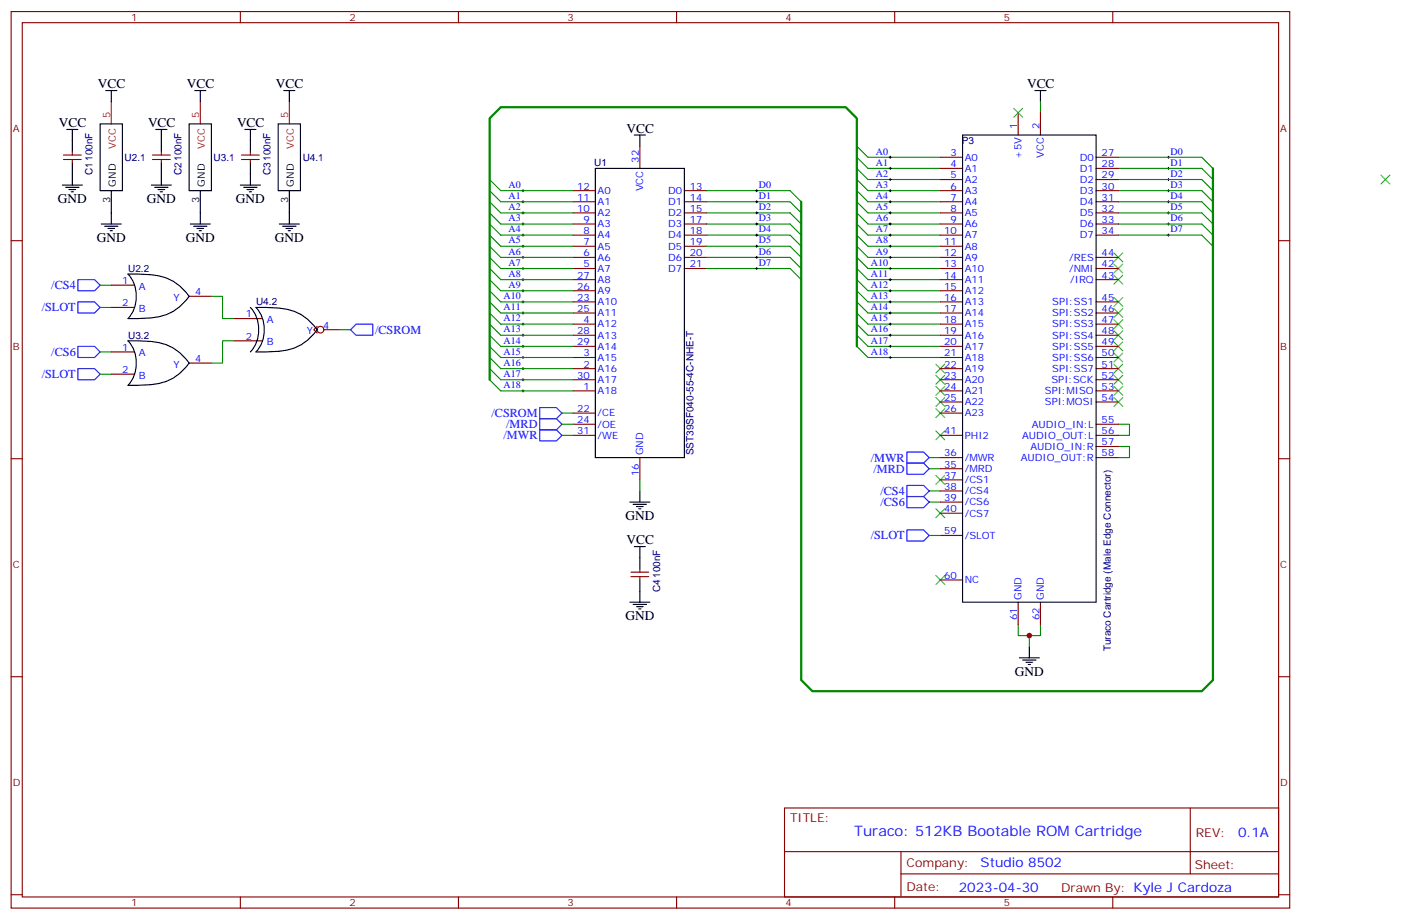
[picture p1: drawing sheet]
<svg xmlns="http://www.w3.org/2000/svg" width="444mm" height="292mm" viewBox="0 0 444 292" stroke-linecap="round" stroke-linejoin="round" font-family="sans-serif">
<g fill="none" stroke="#870000" stroke-width=".35">
<path d="M3.5 3.7h405.4v284.3h-405.4zM7.1 7.2h398.2v277.3h-398.2zM76.2 3.7v3.5M145.3 3.7v3.5M214.5 3.7v3.5M283.6 3.7v3.5M352.8 3.7v3.5M322.8 35.8v7M329.8 35.8v7M20.1 50.6h5.7M20.1 49.2h5.7M22.9 48.1v1.1"/>
<path d="M22.9 50.6v1M48.3 50.6h5.7M48.3 49.2h5.7M51.2 48.1v1.1M51.2 50.6v1M76.6 50.6h5.6M76.6 49.2h5.6M79.4 48.1v1.1M79.4 50.6v1M202.8 46.4v7M298.1 56.9h7.1M298.1 53.4h7.1"/>
<path d="M298.1 49.9h7.1M347.5 56.9h7M347.5 53.4h7M347.5 49.9h7M3.5 76.3h3.6M181.7 78.1h7M181.7 74.6h7M181.7 71h7M181.7 67.5h7M181.7 64h7M181.7 60.5h7M217 78.1h7"/>
<path d="M217 74.6h7M217 71h7M217 67.5h7M217 64h7M217 60.5h7M298.1 78.1h7.1M298.1 74.6h7.1M298.1 71h7.1M298.1 67.5h7.1M298.1 64h7.1M298.1 60.5h7.1M347.5 74.6h7"/>
<path d="M347.5 71h7M347.5 67.5h7M347.5 64h7M347.5 60.5h7M405.3 76.3h3.6M35.3 90.5h7.4M35.3 97.5h7.4M60 94h7M181.7 85.2h7M181.7 81.6h7M181.7 95.7h7M181.7 99.3h7"/>
<path d="M181.7 92.2h7M181.7 88.7h7M217 85.2h7M217 81.6h7M298.1 85.2h7.1M298.1 81.6h7.1M298.1 95.7h7.1M298.1 99.3h7.1M298.1 92.2h7.1M298.1 88.7h7.1M347.5 85.2h7M347.5 81.6h7"/>
<path d="M347.5 95.7h7M347.5 99.3h7M347.5 88.7h7M35.3 111.6h7.4M35.3 118.7h7.4M60 115.1h7M74.1 101h9.2M74.1 108.1h9.2M100.5 103.5l-1 1.1 1 1M102.7 104.6h4.9M181.7 116.9h7M181.7 113.4h7"/>
<path d="M181.7 102.8h7M181.7 106.3h7M181.7 109.9h7M298.1 116.9h7.1M298.1 113.4h7.1M298.1 102.8h7.1M298.1 106.3h7.1M298.1 109.9h7.1M347.5 116.9h7M347.5 113.4h7M347.5 102.8h7M347.5 106.3h7"/>
<path d="M347.5 109.9h7M181.7 124h7M181.7 131h7M181.7 134.5h7M181.7 120.4h7M181.7 138.1h7M298.1 124h7.1M298.1 131h7.1M298.1 120.4h7.1M298.1 138.1h7.1M298.1 127.5h7.1M347.5 124h7"/>
<path d="M347.5 134.5h7M347.5 120.4h7M347.5 138.1h7M347.5 127.5h7M3.5 145.5h3.6M202.8 145.1v7.1M298.1 145.1h7.1M298.1 159.2h7.1M298.1 155.7h7.1M298.1 152.2h7.1M298.1 148.7h7.1M347.5 145.1h7"/>
<path d="M347.5 141.6h7M405.3 145.5h3.6M298.1 169.8h7.1M298.1 162.8h7.1M200 182.9h5.7M200 181.5h5.7M202.8 180.4v1.1M202.8 182.9v1M298.1 183.9h7.1M322.8 191v7M329.8 191v7M3.5 214.6h3.6"/>
<path d="M405.3 214.6h3.6M248.7 256.3h156.6v28.2h-156.6zM377.3 256.3v20.9M248.7 270.1h156.5M285.6 277.2h119.6M285.6 270.1v14.1M3.5 283.8h3.6M76.2 284.5v3.5M145.3 284.5v3.5M214.5 284.5v3.5M283.6 284.5v3.5M352.8 284.5v3.5"/>
<path d="M405.3 283.8h3.6"/>
<circle cx="101.6" cy="104.6" r="1.06"/>
</g>
<g fill="none" stroke="#000" stroke-width=".32">
<path d="M281.9 56.9h.7M281.9 53.4h.7M281.9 49.9h.7M282.2 49.5v.7M282.2 53.1v.7M282.2 56.6v.7M370.1 56.9h.7M370.1 53.4h.7M370.1 49.9h.7M370.4 49.5v.7M370.4 53.1v.7M370.4 56.6v.7"/>
<path d="M165.5 74.6h.7M165.5 71h.7M165.5 67.5h.7M165.5 64h.7M165.5 60.5h.7M165.5 78.1h.7M165.8 60.1v.7M165.8 63.6v.7M165.8 67.2v.7M165.8 70.7v.7M165.8 74.2v.7M165.8 77.8v.7"/>
<path d="M239.5 74.6h.7M239.5 71h.7M239.5 67.5h.7M239.5 64h.7M239.5 60.5h.7M239.5 78.1h.7M239.9 60.1v.7M239.9 63.6v.7M239.9 67.2v.7M239.9 70.7v.7M239.9 74.2v.7M239.9 77.8v.7"/>
<path d="M281.9 74.6h.7M281.9 71h.7M281.9 67.5h.7M281.9 64h.7M281.9 60.5h.7M281.9 78.1h.7M282.2 60.1v.7M282.2 63.6v.7M282.2 67.2v.7M282.2 70.7v.7M282.2 74.2v.7M282.2 77.8v.7"/>
<path d="M370.1 74.6h.7M370.1 71h.7M370.1 67.5h.7M370.1 64h.7M370.1 60.5h.7M370.4 60.1v.7M370.4 63.6v.7M370.4 67.2v.7M370.4 70.7v.7M370.4 74.2v.7M165.5 81.6h.7M165.5 85.2h.7"/>
<path d="M165.5 88.7h.7M165.5 92.2h.7M165.5 95.7h.7M165.5 99.3h.7M165.8 81.3v.7M165.8 84.8v.7M165.8 88.3v.7M165.8 91.9v.7M165.8 95.4v.7M165.8 98.9v.7M239.5 81.6h.7M239.5 85.2h.7"/>
<path d="M239.9 81.3v.7M239.9 84.8v.7M281.9 81.6h.7M281.9 85.2h.7M281.9 88.7h.7M281.9 92.2h.7M281.9 95.7h.7M281.9 99.3h.7M282.2 81.3v.7M282.2 84.8v.7M282.2 88.3v.7M282.2 91.9v.7"/>
<path d="M282.2 95.4v.7M282.2 98.9v.7M165.5 102.8h.7M165.5 106.3h.7M165.5 109.9h.7M165.5 113.4h.7M165.5 116.9h.7M165.8 102.4v.8M165.8 106v.7M165.8 109.5v.7M165.8 113v.7M165.8 116.6v.7"/>
<path d="M281.9 102.8h.7M281.9 106.3h.7M281.9 109.9h.7M281.9 113.4h.7M282.2 102.4v.8M282.2 106v.7M282.2 109.5v.7M282.2 113v.7M165.5 124h.7M165.5 120.4h.7M165.8 120.1v.7M165.8 123.6v.7"/>
</g>
<g fill="none" stroke="#008700" stroke-width=".35">
<path d="M329.8 32.2v3.6M155.2 56.9l3.5 3.6h23M271.6 46.4l3.6 3.5h22.9M271.6 49.9l3.6 3.5h22.9M271.6 53.4l3.6 3.5h22.9M271.6 56.9l3.6 3.6h22.9M354.5 49.9h26.5l3.5 3.5M354.5 53.4h26.5l3.5 3.5M354.5 56.9h26.5l3.5 3.6M155.2 71l3.5 3.6h23M155.2 67.5l3.5 3.5h23M155.2 64l3.5 3.5h23"/>
<path d="M155.2 60.5l3.5 3.5h23M155.2 78.1l3.5 3.5h23M155.2 74.6l3.5 3.5h23M224 60.5h26.5l3.5 3.5M224 74.6h26.5l3.5 3.5M224 71h26.5l3.5 3.6M224 67.5h26.5l3.5 3.5M224 64h26.5l3.5 3.5M224 78.1h26.5l3.5 3.5M271.6 71l3.6 3.6h22.9M271.6 67.5l3.6 3.5h22.9M271.6 64l3.6 3.5h22.9"/>
<path d="M271.6 60.5l3.6 3.5h22.9M271.6 78.1l3.6 3.5h22.9M271.6 74.6l3.6 3.5h22.9M354.5 60.5h26.5l3.5 3.5M354.5 74.6h26.5l3.5 3.5M354.5 71h26.5l3.5 3.6M354.5 67.5h26.5l3.5 3.5M354.5 64h26.5l3.5 3.5M31.7 90.5h3.6M31.7 97.5h3.6M67 94h3.6v7h3.5M155.2 88.7l3.5 3.5h23"/>
<path d="M155.2 92.2l3.5 3.5h23M155.2 95.7l3.5 3.6h23M155.2 99.3l3.5 3.5h23M155.2 85.2l3.5 3.5h23M155.2 81.6l3.5 3.6h23M224 85.2h26.5l3.5 3.5M224 81.6h26.5l3.5 3.6M271.6 88.7l3.6 3.5h22.9M271.6 92.2l3.6 3.5h22.9M271.6 95.7l3.6 3.6h22.9M271.6 99.3l3.6 3.5h22.9M271.6 85.2l3.6 3.5h22.9"/>
<path d="M271.6 81.6l3.6 3.6h22.9M31.7 111.6h3.6M31.7 118.7h3.6M74.1 108.1h-3.5v7h-3.6M107.6 104.6h3.5M155.2 109.9l3.5 3.5h23M155.2 106.3l3.5 3.6h23M155.2 102.8l3.5 3.5h23M155.2 113.4l3.5 3.5h23M155.2 116.9l3.5 3.5h23M271.6 109.9l3.6 3.5h22.9M271.6 106.3l3.6 3.6h22.9"/>
<path d="M271.6 102.8l3.6 3.5h22.9M155.2 120.4l3.5 3.6h23M178.2 131h3.5M178.2 138.1h3.5M178.2 134.5h3.5M354.5 134.5h3.6v3.6h-3.6M202.8 152.2v3.5M294.6 159.2h3.5M294.6 155.7h3.5M294.6 148.7h3.5M294.6 145.1h3.5M354.5 141.6h3.6v3.5h-3.6"/>
<path d="M294.6 169.8h3.5M322.8 198v3.6h3.5v3.5M329.8 198v3.6h-3.5"/>
</g>
<g fill="none" stroke="#00f" stroke-width=".35">
<path d="M24.7 88.7h5.3l1.7 1.8-1.7 1.7h-5.3zM24.7 95.7h5.3l1.7 1.8-1.7 1.8h-5.3zM24.7 109.9h5.3l1.7 1.7-1.7 1.8h-5.3zM24.7 116.9h5.3l1.7 1.8-1.7 1.7h-5.3zM111.1 104.6l1.8-1.8h5.3v3.5h-5.3zM171.1 129.3h5.3l1.8 1.7-1.8 1.8h-5.3zM171.1 136.3h5.3l1.8 1.8-1.8 1.7h-5.3zM171.1 132.8h5.3l1.8 1.7-1.8 1.8h-5.3zM287.5 143.4h5.3l1.8 1.7-1.8 1.8h-5.3zM287.5 146.9h5.3l1.8 1.8-1.8 1.7h-5.3zM287.5 154h5.3l1.8 1.7-1.8 1.8h-5.3zM287.5 157.5h5.3l1.8 1.7-1.8 1.8h-5.3z"/>
<path d="M287.5 168.1h5.3l1.8 1.7-1.8 1.8h-5.3z"/>
</g>
<g fill="none" stroke="#3c3" stroke-width=".35">
<path d="M321.4 34.4l2.8 2.8M324.2 34.4l-2.8 2.8M437.8 55.5l2.8 2.8M440.6 55.5l-2.8 2.8M353.1 97.9l2.9 2.8M353.1 94.3l2.9 2.9M353.1 87.3l2.9 2.8M353.1 83.7l2.9 2.9M353.1 80.2l2.9 2.8M356 97.9l-2.9 2.8M356 94.3l-2.9 2.9M356 87.3l-2.9 2.8"/>
<path d="M356 83.7l-2.9 2.9M356 80.2l-2.9 2.8M296.7 115.5l2.8 2.8M296.7 119l2.8 2.8M299.5 115.5l-2.8 2.8M299.5 119l-2.8 2.8M353.1 119l2.9 2.8M353.1 115.5l2.9 2.8M353.1 112l2.9 2.8M353.1 108.4l2.9 2.9M353.1 104.9l2.9 2.8M353.1 101.4l2.9 2.8"/>
<path d="M356 119l-2.9 2.8M356 115.5l-2.9 2.8M356 112l-2.9 2.8M356 108.4l-2.9 2.9M356 104.9l-2.9 2.8M356 101.4l-2.9 2.8M296.7 122.6l2.8 2.8M296.7 126.1l2.8 2.8M296.7 129.6l2.8 2.8M296.7 136.7l2.8 2.8M299.5 136.7l-2.8 2.8M299.5 122.6l-2.8 2.8"/>
<path d="M299.5 126.1l-2.8 2.8M299.5 129.6l-2.8 2.8M353.1 122.6l2.9 2.8M353.1 126.1l2.9 2.8M356 126.1l-2.9 2.8M356 122.6l-2.9 2.8M296.7 150.8l2.8 2.8M299.5 150.8l-2.8 2.8M296.7 161.4l2.8 2.8M299.5 161.4l-2.8 2.8M296.7 182.5l2.8 2.8M299.5 182.5l-2.8 2.8"/>
</g>
<g fill="none" stroke="#000" stroke-width=".35">
<path d="M31.7 39.3h7.1v21.2h-7.1zM33.5 28.7h3.5M35.3 28.7v3.5M60 39.3h7v21.2h-7zM61.7 28.7h3.6M63.5 28.7v3.5M88.2 39.3h7v21.2h-7zM90 28.7h3.5M91.7 28.7v3.5M328.1 28.7h3.5M329.8 28.7v3.5M19.8 58.7h6.3"/>
<path d="M20.8 59.4h4.2M21.2 41.1h3.5M22.9 41.1v7M22.9 51.6v7.1M48 58.7h6.3M49 59.4h4.3M49.4 41.1h3.5M51.2 41.1v7M51.2 51.6v7.1M76.2 58.7h6.3M77.3 59.4h4.2M77.6 41.1h3.5"/>
<path d="M79.4 41.1v7M79.4 51.6v7.1M188.7 53.4h28.3v91.7h-28.3zM201.1 42.8h3.5M202.8 42.8v3.6M305.2 42.8h42.3v148.2h-42.3zM21.9 60.1h2.1M22.6 60.8h.7M32.1 71h6.4M33.2 71.8h4.2M34.2 72.5h2.1M34.9 73.2h.7"/>
<path d="M35.3 60.5v10.5M50.1 60.1h2.1M50.8 60.8h.7M60.3 71h6.4M61.4 71.8h4.2M62.4 72.5h2.2M63.1 73.2h.8M63.5 60.5v10.5M78.3 60.1h2.1M79 60.8h.7M88.5 71h6.4M89.6 71.8h4.2"/>
<path d="M90.7 72.5h2.1M91.4 73.2h.7M91.7 60.5v10.5M40.6 86.9a34 34 0 0 1 12.8 1.5 16.3 16.3 0 0 1 6.6 5.6 16.3 16.3 0 0 1-14.5 7h-4.9a10.7 10.7 0 0 0 0-14.1zM79.4 97.5a10.7 10.7 0 0 1 0 14.1M81.1 97.5a34 34 0 0 1 12.9 1.5 16.3 16.3 0 0 1 6.5 5.6 16.3 16.3 0 0 1-14.5 7h-4.9a10.7 10.7 0 0 0 0-14.1zM40.6 108.1a34 34 0 0 1 12.8 1.5 16.3 16.3 0 0 1 6.6 5.5 16.3 16.3 0 0 1-14.5 7l-4.9 .1a10.7 10.7 0 0 0 0-14.1zM199.7 159.2h6.3M200.7 159.9h4.3M202.8 155.7v3.5M201.1 173.4h3.5M201.8 160.7h2.1"/>
<path d="M202.5 161.4h.7M202.8 173.4v7M199.7 191h6.3M200.7 191.7h4.3M201.8 192.4h2.1M202.5 193.1h.7M202.8 183.9v7.1M323.1 208.6h6.4M324.2 209.3h4.2M325.3 210h2.1M326 210.7h.7M326.3 205.1v3.5"/>
</g>
<path d="M384.5 53.4v162.3l-3.5 3.5h-123.5l-3.5-3.5v-151.7M271.6 109.9v-72.4l-3.5-3.5h-109.4l-3.5 3.5v82.9" fill="none" stroke="#008700" stroke-width=".71"/>
<path d="M35.3 32.2v7.1M63.5 32.2v7.1M91.7 32.2v7.1" fill="none" stroke="#f00" stroke-width=".35"/>
<circle cx="326.3" cy="201.6" r=".88" fill="#c00"/>
<text font-size="4.6" fill="#00f" x="270.8" y="265.3">Turaco: 512KB Bootable ROM Cartridge</text>
<g font-size="4.2">
<text x="31" y="28">VCC</text>
<text x="59.3" y="28">VCC</text>
<text x="87.5" y="28">VCC</text>
<text x="325.6" y="28">VCC</text>
<text x="18.7" y="40.4">VCC</text>
<text x="46.9" y="40.4">VCC</text>
<text x="75.1" y="40.4">VCC</text>
<text x="198.6" y="42.1">VCC</text>
<text x="18.3" y="64.3">GND</text>
<text x="46.6" y="64.3">GND</text>
<text x="74.8" y="64.3">GND</text>
<text x="30.7" y="76.7">GND</text>
<text x="58.9" y="76.7">GND</text>
<text x="87.1" y="76.7">GND</text>
<text x="198.3" y="164.9">GND</text>
<text x="198.6" y="172.6">VCC</text>
<text x="198.3" y="196.6">GND</text>
<text x="321.7" y="214.3">GND</text>
</g>
<g font-size="4.2" fill="#00f">
<text x="392.5" y="265.5">0.1A</text>
<text x="310.9" y="275.1">Studio 8502</text>
<text x="304" y="282.9">2023-04-30</text>
</g>
<g font-size="3.9" fill="#00f">
<text x="16.3" y="91.7">/CS4</text>
<text x="13.2" y="98.7">/SLOT</text>
<text x="118.9" y="105.9">/CSROM</text>
<text x="16.3" y="112.9">/CS6</text>
<text x="13.2" y="119.9">/SLOT</text>
<text x="155.8" y="132.3">/CSROM</text>
<text x="160.5" y="135.8">/MRD</text>
<text x="159.6" y="139.4">/MWR</text>
<text x="276.1" y="146.4">/MWR</text>
<text x="276.9" y="149.9">/MRD</text>
<text x="279.1" y="157">/CS4</text>
<text x="279.1" y="160.5">/CS6</text>
<text x="276.1" y="171.1">/SLOT</text>
</g>
<g font-size="3.9" fill="#800">
<text x="250.5" y="260.8">TITLE:</text>
<text x="379.1" y="265.5">REV:</text>
<text x="287.4" y="275">Company:</text>
<text x="378.7" y="275.7">Sheet:</text>
<text x="287.4" y="282.7">Date:</text>
<text x="336.4" y="282.8">Drawn By: Kyle J Cardoza</text>
</g>
<g font-size="3.2" fill="#800">
<text x="41.6" y="6.7">1</text>
<text x="110.8" y="6.7">2</text>
<text x="179.9" y="6.7">3</text>
<text x="249.1" y="6.7">4</text>
<text x="318.2" y="6.7">5</text>
<text x="4.1" y="41.8">A</text>
<text x="405.9" y="41.8">A</text>
<text x="4.1" y="110.9">B</text>
<text x="405.9" y="110.9">B</text>
<text x="4.1" y="180.1">C</text>
<text x="405.9" y="180.1">C</text>
<text x="4.1" y="249.2">D</text>
<text x="405.9" y="249.2">D</text>
<text x="41.6" y="287.5">1</text>
<text x="110.8" y="287.5">2</text>
<text x="179.9" y="287.5">3</text>
<text x="249.1" y="287.5">4</text>
<text x="318.2" y="287.5">5</text>
</g>
<g font-size="3.2" fill="#f00">
<text x="34.9" y="37.4" transform="rotate(-90 34.9 37.4)">5</text>
<text x="63.1" y="37.4" transform="rotate(-90 63.1 37.4)">5</text>
<text x="91.4" y="37.4" transform="rotate(-90 91.4 37.4)">5</text>
<text x="36.7" y="47.2" transform="rotate(-90 36.7 47.2)">VCC</text>
<text x="64.9" y="47.2" transform="rotate(-90 64.9 47.2)">VCC</text>
<text x="93.1" y="47.2" transform="rotate(-90 93.1 47.2)">VCC</text>
</g>
<g font-size="3.2" fill="#00f">
<text x="322.4" y="41.1" transform="rotate(-90 322.4 41.1)">1</text>
<text x="329.5" y="41.1" transform="rotate(-90 329.5 41.1)">2</text>
<text x="202.5" y="51.6" transform="rotate(-90 202.5 51.6)">32</text>
<text x="277.6" y="49">A0</text>
<text x="277.6" y="52.5">A1</text>
<text x="301.4" y="53.1">4</text>
<text x="301.4" y="49.5">3</text>
<text x="305.9" y="50.9">A0</text>
<text x="323.8" y="50.3" transform="rotate(-90 323.8 50.3)">+5V</text>
<text x="330.9" y="50.1" transform="rotate(-90 330.9 50.1)">VCC</text>
<text x="342.3" y="50.9">D0</text>
<text x="349.2" y="53.1">28</text>
<text x="349.2" y="49.5">27</text>
<text x="371.1" y="52.5">D1</text>
<text x="371.1" y="49">D0</text>
<text x="161.2" y="59.6">A0</text>
<text x="240.6" y="59.6">D0</text>
<text x="277.6" y="56.1">A2</text>
<text x="277.6" y="59.6">A3</text>
<text x="301.4" y="56.6">5</text>
<text x="305.9" y="58">A2</text>
<text x="305.9" y="54.5">A1</text>
<text x="342.3" y="58">D2</text>
<text x="342.3" y="54.5">D1</text>
<text x="349.2" y="56.6">29</text>
<text x="371.1" y="59.6">D3</text>
<text x="371.1" y="56.1">D2</text>
<text x="161.2" y="63.1">A1</text>
<text x="182.9" y="63.6">11</text>
<text x="182.9" y="60.1">12</text>
<text x="189.4" y="65.1">A1</text>
<text x="189.4" y="61.5">A0</text>
<text x="203.9" y="60.7" transform="rotate(-90 203.9 60.7)">VCC</text>
<text x="211.8" y="61.5">D0</text>
<text x="211.8" y="65.1">D1</text>
<text x="218.7" y="60.1">13</text>
<text x="218.7" y="63.6">14</text>
<text x="240.6" y="63.1">D1</text>
<text x="277.6" y="63.1">A4</text>
<text x="301.4" y="63.6">7</text>
<text x="301.4" y="60.1">6</text>
<text x="305.9" y="65.1">A4</text>
<text x="305.9" y="61.5">A3</text>
<text x="342.3" y="65.1">D4</text>
<text x="342.3" y="61.5">D3</text>
<text x="349.2" y="63.6">31</text>
<text x="349.2" y="60.1">30</text>
<text x="371.1" y="63.1">D4</text>
<text x="161.2" y="70.2">A3</text>
<text x="161.2" y="66.6">A2</text>
<text x="182.9" y="67.2">10</text>
<text x="185" y="70.7">9</text>
<text x="189.4" y="68.6">A2</text>
<text x="211.8" y="68.6">D2</text>
<text x="218.7" y="67.2">15</text>
<text x="218.7" y="70.7">17</text>
<text x="240.6" y="66.6">D2</text>
<text x="240.6" y="70.2">D3</text>
<text x="277.6" y="66.6">A5</text>
<text x="277.6" y="70.2">A6</text>
<text x="301.4" y="70.7">9</text>
<text x="301.4" y="67.2">8</text>
<text x="305.9" y="68.6">A5</text>
<text x="342.3" y="68.6">D5</text>
<text x="349.2" y="70.7">33</text>
<text x="349.2" y="67.2">32</text>
<text x="371.1" y="70.2">D6</text>
<text x="371.1" y="66.6">D5</text>
<text x="161.2" y="77.2">A5</text>
<text x="161.2" y="73.7">A4</text>
<text x="185" y="77.8">7</text>
<text x="185" y="74.2">8</text>
<text x="189.4" y="75.6">A4</text>
<text x="189.4" y="72.1">A3</text>
<text x="211.8" y="72.1">D3</text>
<text x="211.8" y="75.6">D4</text>
<text x="218.7" y="74.2">18</text>
<text x="218.7" y="77.8">19</text>
<text x="240.6" y="73.7">D4</text>
<text x="240.6" y="77.2">D5</text>
<text x="277.6" y="73.7">A7</text>
<text x="277.6" y="77.2">A8</text>
<text x="299.4" y="77.8">11</text>
<text x="299.4" y="74.2">10</text>
<text x="305.9" y="75.6">A7</text>
<text x="305.9" y="72.1">A6</text>
<text x="342.3" y="75.6">D7</text>
<text x="342.3" y="72.1">D6</text>
<text x="349.2" y="74.2">34</text>
<text x="371.1" y="73.7">D7</text>
<text x="161.2" y="80.8">A6</text>
<text x="185" y="81.3">6</text>
<text x="189.4" y="82.7">A6</text>
<text x="189.4" y="79.2">A5</text>
<text x="211.8" y="79.2">D5</text>
<text x="211.8" y="82.7">D6</text>
<text x="218.7" y="81.3">20</text>
<text x="240.6" y="80.8">D6</text>
<text x="277.6" y="80.8">A9</text>
<text x="299.4" y="81.3">12</text>
<text x="305.9" y="82.7">A9</text>
<text x="305.9" y="79.2">A8</text>
<text x="339" y="82.7">/RES</text>
<text x="349.2" y="81.3">44</text>
<text x="161.2" y="87.8">A8</text>
<text x="161.2" y="84.3">A7</text>
<text x="182.9" y="88.3">27</text>
<text x="185" y="84.8">5</text>
<text x="189.4" y="86.2">A7</text>
<text x="189.4" y="89.7">A8</text>
<text x="211.8" y="86.2">D7</text>
<text x="218.7" y="84.8">21</text>
<text x="240.6" y="84.3">D7</text>
<text x="276.1" y="84.3">A10</text>
<text x="276.1" y="87.8">A11</text>
<text x="299.4" y="88.3">14</text>
<text x="299.4" y="84.8">13</text>
<text x="305.9" y="89.7">A11</text>
<text x="305.9" y="86.2">A10</text>
<text x="339" y="86.2">/NMI</text>
<text x="339.3" y="89.7">/IRQ</text>
<text x="349.2" y="88.3">43</text>
<text x="349.2" y="84.8">42</text>
<text x="38.7" y="90.1">1</text>
<text x="44" y="91.9">A</text>
<text x="55" y="95.4">Y</text>
<text x="61.9" y="93.6">4</text>
<text x="159.6" y="94.9">A10</text>
<text x="161.2" y="91.3">A9</text>
<text x="182.9" y="95.4">23</text>
<text x="182.9" y="91.9">26</text>
<text x="189.4" y="93.3">A9</text>
<text x="276.1" y="91.3">A12</text>
<text x="276.1" y="94.9">A13</text>
<text x="299.4" y="95.4">16</text>
<text x="299.4" y="91.9">15</text>
<text x="305.9" y="93.3">A12</text>
<text x="349.2" y="95.4">45</text>
<text x="38.7" y="97.2">2</text>
<text x="44" y="98.9">B</text>
<text x="77.9" y="100.7">1</text>
<text x="159.6" y="101.9">A12</text>
<text x="159.6" y="98.4">A11</text>
<text x="182.9" y="98.9">25</text>
<text x="189.4" y="96.8">A10</text>
<text x="189.4" y="100.3">A11</text>
<text x="276.1" y="98.4">A14</text>
<text x="276.1" y="101.9">A15</text>
<text x="299.4" y="98.9">17</text>
<text x="305.9" y="100.3">A14</text>
<text x="305.9" y="96.8">A13</text>
<text x="333.6" y="100.3">SPI:SS2</text>
<text x="333.6" y="96.8">SPI:SS1</text>
<text x="349.2" y="98.9">46</text>
<text x="77.9" y="107.7">2</text>
<text x="84.6" y="102.4">A</text>
<text x="97.3" y="106">Y</text>
<text x="102.5" y="104.2">4</text>
<text x="159.6" y="105.4">A13</text>
<text x="182.9" y="106">28</text>
<text x="185" y="102.4">4</text>
<text x="189.4" y="103.9">A12</text>
<text x="189.4" y="107.4">A13</text>
<text x="276.1" y="105.4">A16</text>
<text x="299.4" y="106">19</text>
<text x="299.4" y="102.4">18</text>
<text x="305.9" y="107.4">A16</text>
<text x="305.9" y="103.9">A15</text>
<text x="333.6" y="107.4">SPI:SS4</text>
<text x="333.6" y="103.9">SPI:SS3</text>
<text x="349.2" y="106">48</text>
<text x="349.2" y="102.4">47</text>
<text x="38.7" y="111.3">1</text>
<text x="44" y="113">A</text>
<text x="84.6" y="109.5">B</text>
<text x="159.6" y="112.5">A15</text>
<text x="159.6" y="109">A14</text>
<text x="182.9" y="109.5">29</text>
<text x="185" y="113">3</text>
<text x="189.4" y="110.9">A14</text>
<text x="276.1" y="109">A17</text>
<text x="276.1" y="112.5">A18</text>
<text x="299.4" y="113">21</text>
<text x="299.4" y="109.5">20</text>
<text x="305.9" y="110.9">A17</text>
<text x="333.6" y="110.9">SPI:SS5</text>
<text x="349.2" y="113">50</text>
<text x="349.2" y="109.5">49</text>
<text x="38.7" y="118.3">2</text>
<text x="55" y="116.6">Y</text>
<text x="61.9" y="114.8">4</text>
<text x="159.6" y="119.6">A17</text>
<text x="159.6" y="116">A16</text>
<text x="185" y="116.6">2</text>
<text x="189.4" y="118">A16</text>
<text x="189.4" y="114.4">A15</text>
<text x="299.4" y="116.6">22</text>
<text x="305.9" y="118">A19</text>
<text x="305.9" y="114.4">A18</text>
<text x="333.6" y="118">SPI:SS7</text>
<text x="333.6" y="114.4">SPI:SS6</text>
<text x="349.2" y="116.6">51</text>
<text x="44" y="120.1">B</text>
<text x="159.6" y="123.1">A18</text>
<text x="182.9" y="120.1">30</text>
<text x="185" y="123.6">1</text>
<text x="189.4" y="125">A18</text>
<text x="189.4" y="121.5">A17</text>
<text x="299.4" y="123.6">24</text>
<text x="299.4" y="120.1">23</text>
<text x="305.9" y="125">A21</text>
<text x="305.9" y="121.5">A20</text>
<text x="331.2" y="125">SPI:MISO</text>
<text x="333.3" y="121.5">SPI:SCK</text>
<text x="349.2" y="123.6">53</text>
<text x="349.2" y="120.1">52</text>
<text x="182.9" y="130.7">22</text>
<text x="299.4" y="130.7">26</text>
<text x="299.4" y="127.1">25</text>
<text x="305.9" y="128.6">A22</text>
<text x="331.2" y="128.6">SPI:MOSI</text>
<text x="349.2" y="127.1">54</text>
<text x="182.9" y="134.2">24</text>
<text x="182.9" y="137.7">31</text>
<text x="189.4" y="132.1">/CE</text>
<text x="189.4" y="135.6">/OE</text>
<text x="299.4" y="137.7">41</text>
<text x="305.9" y="132.1">A23</text>
<text x="327.1" y="135.6">AUDIO_IN:L</text>
<text x="349.2" y="137.7">56</text>
<text x="349.2" y="134.2">55</text>
<text x="189.4" y="139.1">/WE</text>
<text x="305.9" y="139.1">PHI2</text>
<text x="324" y="139.1">AUDIO_OUT:L</text>
<text x="326.6" y="142.7">AUDIO_IN:R</text>
<text x="349.2" y="141.3">57</text>
<text x="203.9" y="144.4" transform="rotate(-90 203.9 144.4)">GND</text>
<text x="299.4" y="144.8">36</text>
<text x="299.4" y="148.3">35</text>
<text x="305.9" y="146.2">/MWR</text>
<text x="305.9" y="149.7">/MRD</text>
<text x="323.6" y="146.2">AUDIO_OUT:R</text>
<text x="349.2" y="144.8">58</text>
<text x="202.5" y="150.9" transform="rotate(-90 202.5 150.9)">16</text>
<text x="299.4" y="155.4">38</text>
<text x="299.4" y="151.8">37</text>
<text x="305.9" y="153.2">/CS1</text>
<text x="299.4" y="158.9">39</text>
<text x="305.9" y="160.3">/CS6</text>
<text x="305.9" y="156.8">/CS4</text>
<text x="299.4" y="162.4">40</text>
<text x="305.9" y="163.8">/CS7</text>
<text x="299.4" y="169.5">59</text>
<text x="305.9" y="170.9">/SLOT</text>
<text x="299.4" y="183.6">60</text>
<text x="305.9" y="185">NC</text>
<text x="323.8" y="190.3" transform="rotate(-90 323.8 190.3)">GND</text>
<text x="330.9" y="190.3" transform="rotate(-90 330.9 190.3)">GND</text>
<text x="322.4" y="196.8" transform="rotate(-90 322.4 196.8)">61</text>
<text x="329.5" y="196.8" transform="rotate(-90 329.5 196.8)">62</text>
</g>
<g font-size="3.2" fill="#000080">
<text x="304.9" y="45.8">P3</text>
<text x="39.5" y="51">U2.1</text>
<text x="67.7" y="51">U3.1</text>
<text x="96" y="51">U4.1</text>
<text x="188.4" y="52.8">U1</text>
<text x="29.3" y="55.5" transform="rotate(-90 29.3 55.5)">C1100nF</text>
<text x="57.6" y="55.5" transform="rotate(-90 57.6 55.5)">C2100nF</text>
<text x="85.8" y="55.5" transform="rotate(-90 85.8 55.5)">C3100nF</text>
<text x="40.6" y="86.3">U2.2</text>
<text x="81.2" y="96.9">U4.2</text>
<text x="40.6" y="107.5">U3.2</text>
<text x="219.9" y="144.5" transform="rotate(-90 219.9 144.5)">SST39SF040-55-4C-NHE-T</text>
<text x="209.3" y="187.8" transform="rotate(-90 209.3 187.8)">C4100nF</text>
<text x="352.1" y="206.6" transform="rotate(-90 352.1 206.6)">Turaco Cartridge (Male Edge Connector)</text>
</g>
<g font-size="3.2">
<text x="36.7" y="59.2" transform="rotate(-90 36.7 59.2)">GND</text>
<text x="64.9" y="59.2" transform="rotate(-90 64.9 59.2)">GND</text>
<text x="93.1" y="59.2" transform="rotate(-90 93.1 59.2)">GND</text>
<text x="34.9" y="64.4" transform="rotate(-90 34.9 64.4)">3</text>
<text x="63.1" y="64.4" transform="rotate(-90 63.1 64.4)">3</text>
<text x="91.4" y="64.4" transform="rotate(-90 91.4 64.4)">3</text>
</g>
</svg>
